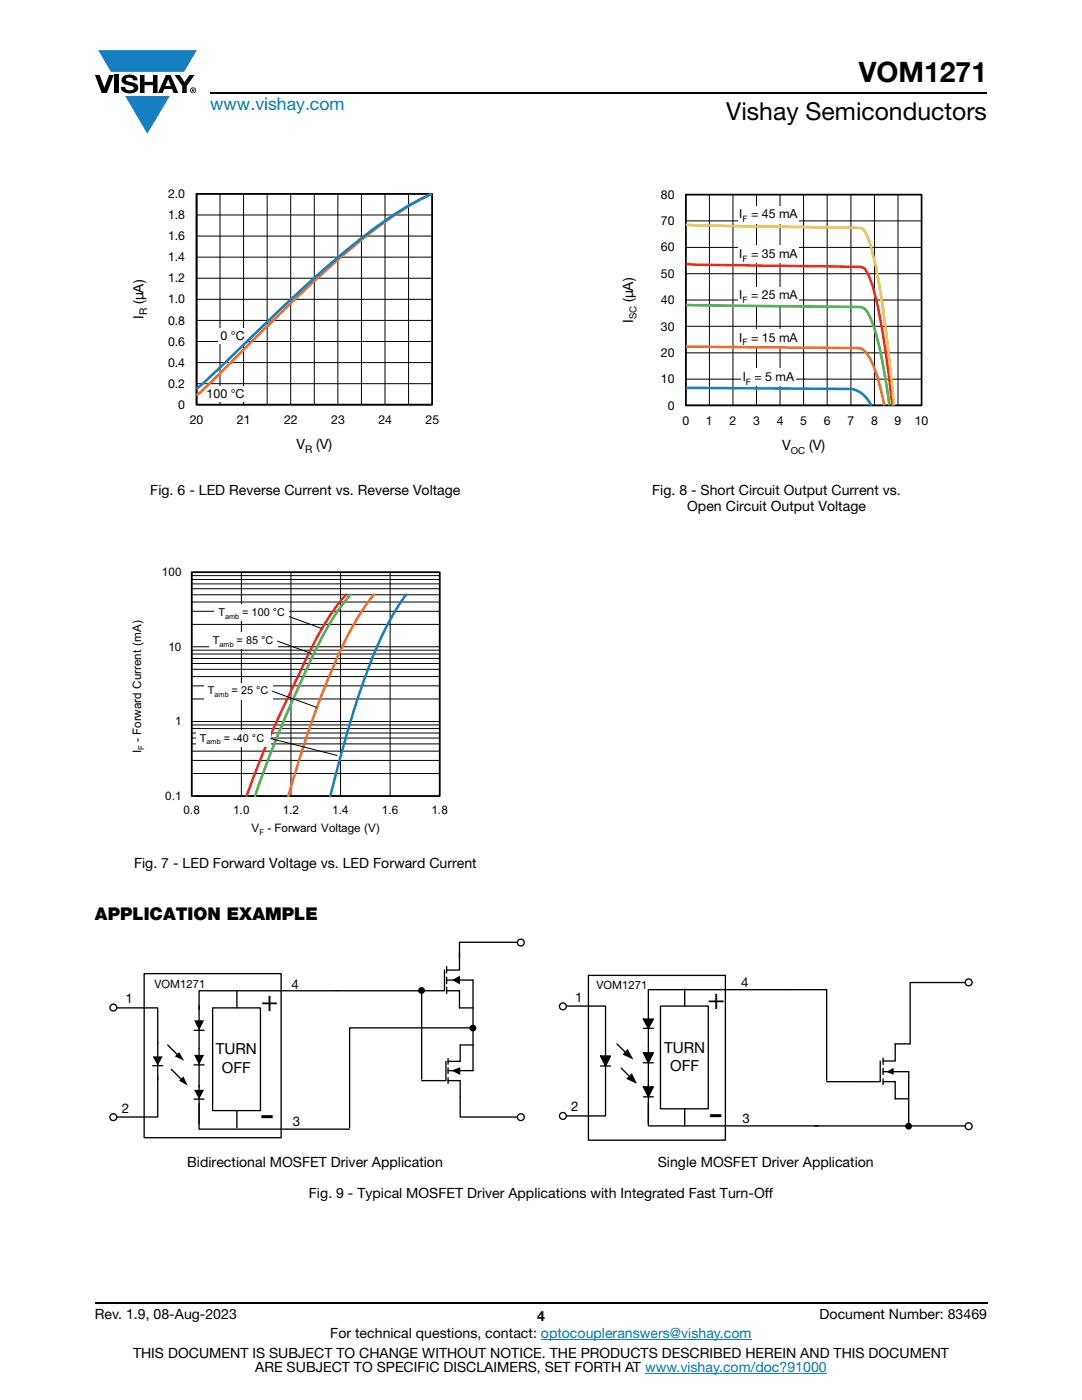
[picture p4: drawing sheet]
<svg xmlns="http://www.w3.org/2000/svg" width="216mm" height="279mm" viewBox="0 0 216 279" stroke-linecap="round" stroke-linejoin="round" font-family="sans-serif">
<g fill="#147fc3">
<path d="M19.6 10h19.7l-2.6 4.3h-1.1h-13.5z"/>
<path d="M25 19.2h8.9l-4.5 7.5z"/>
</g>
<g fill="#000">
<path d="M18.9 15h1l.9 2.5 1-2.5h.9l-1.4 3.6h-1zM22.9 15h.9v3.6h-.9zM24.6 15.3a2.1 2.1 0 0 1 2.8 .3l.1 .4h-.9a.79 .79 0 0 0-.7-.5 .79 .79 0 0 0-.8 .4l.3 .3 1 .2a1.08 1.08 0 0 1 1.2 1 1.08 1.08 0 0 1-1.1 1.2 1.73 1.73 0 0 1-2.4-1.2h.9a.96 .96 0 0 0 .8 .6 .96 .96 0 0 0 .9-.4 1.31 1.31 0 0 0-1.2-.6 1.03 1.03 0 0 1-1.1-.6 1.03 1.03 0 0 1 .2-1.1zM27.9 15h.9v1.3h1.7v-1.3h.9v3.6h-.9v-1.6h-1.7v1.6h-.9zM34.8 15h1.1l.9 1.4 1-1.4h1l-1.5 2.2v1.4h-.9v-1.4z"/>
<path d="M33.6 15.9l.5 1.3h-1.1zM33.1 15l-1.6 3.6h1l.3-.8h1.5l.3 .8h1l-1.6-3.6z"/>
<path d="M38.4 17.8h.2v.2h-.2zM38.3 17.7v.7h.1v-.3l.4 .3-.2-.3 .2-.2-.1-.2z"/>
<path d="M38.1 18a.46 .46 0 0 1 .9 0 .46 .46 0 0 1-.9 0zM37.9 18a.6 .6 0 0 0 1.2 0 .6 .6 0 0 0-1.2 0z"/>
</g>
<path d="M42 18.6h155M18.9 260h178.1" fill="none" stroke="#000" stroke-width=".36"/>
<path d="M107.9 267.3h42.1M128.7 274h36.3" fill="none" stroke="#007ec4" stroke-width=".2"/>
<g fill="none" stroke="#000" stroke-width=".2">
<path d="M39.2 38.7v42.1h47M39.3 38.7h46.9v42h-46.9zM43.9 38.7v42.1M48.6 38.7v42.1M53.3 38.7v42.1M58 38.7v42.1M62.7 38.7v42.1M67.4 38.7v42.1M72.1 38.7v42.1M76.8 38.7v42.1M81.5 38.7v42.1M39.2 42.9h47"/>
<path d="M39.2 47.1h47M39.2 51.3h47M39.2 55.5h47M39.2 59.7h47M39.2 63.9h47M39.2 68.2h47M39.2 72.4h47M39.2 76.6h47"/>
</g>
<path d="M39.2 38.7h47v42.1h-47z" fill="none" stroke="#000" stroke-width=".34"/>
<g fill="#fff">
<path d="M41 77.1h8v3h-8z"/>
<path d="M43.6 65.5h5.7v3h-5.7z"/>
</g>
<path d="M86.2 38.7a75.2 75.2 0 0 0-17.4 11.9 502.6 502.6 0 0 0-26 25l-3.6 3.4" fill="none" stroke="#ef6c23" stroke-width=".53"/>
<path d="M86.2 38.7a75.4 75.4 0 0 0-17.4 11.5 495.7 495.7 0 0 0-26 24.2l-3.6 3.3" fill="none" stroke="#147fc3" stroke-width=".53"/>
<g fill="none" stroke="#000" stroke-width=".2">
<path d="M38.3 118.7h49.4M38.3 117.5h49.4M38.3 116.5h49.4M38.3 115.6h49.4M38.3 114.9h49.4M38.3 114.2h49.4v44.7h-49.4zM48.2 114.2v44.7M58.1 114.2v44.7M68 114.2v44.7M77.8 114.2v44.7M38.3 139.5h49.4M38.3 136.9h49.4"/>
<path d="M38.3 135h49.4M38.3 133.6h49.4M38.3 132.4h49.4M38.3 131.4h49.4M38.3 130.5h49.4M38.3 129.8h49.4M38.3 124.6h49.4M38.3 122h49.4M38.3 120.1h49.4M38.3 129.1h49.4M38.3 154.4h49.4M38.3 151.8h49.4"/>
<path d="M38.3 149.9h49.4M38.3 148.5h49.4M38.3 147.3h49.4M38.3 146.3h49.4M38.3 145.4h49.4M38.3 144.7h49.4M38.3 144h49.4"/>
</g>
<path d="M38.3 114.2h49.4v44.7h-49.4z" fill="none" stroke="#000" stroke-width=".34"/>
<path d="M81 118.7a70.2 70.2 0 0 0-9.4 20.1 266.6 266.6 0 0 0-5.7 20.1" fill="none" stroke="#147fc3" stroke-width=".5"/>
<path d="M74.6 118.7a72.1 72.1 0 0 0-9.7 18.3 222.3 222.3 0 0 0-7.3 21.9" fill="none" stroke="#f16b22" stroke-width=".5"/>
<path d="M69.9 118.7a53.9 53.9 0 0 0-8.4 14.1 254.8 254.8 0 0 0-10.6 26.1" fill="none" stroke="#48b74e" stroke-width=".5"/>
<path d="M69.1 118.7a57.3 57.3 0 0 0-8.8 14.5 229.2 229.2 0 0 0-11.1 25.7" fill="none" stroke="#ee1f23" stroke-width=".5"/>
<path d="M41.7 126.2h13.6v3.4h-13.6z" fill="#fff"/>
<path d="M55.3 127.9l6.8 2.5" fill="none" stroke="#000" stroke-width=".2"/>
<path d="M40.7 136.3h13.6v3.3h-13.6z" fill="#fff"/>
<path d="M54.3 137.9l8.9 3.3" fill="none" stroke="#000" stroke-width=".2"/>
<path d="M39.1 145.7h14.9v3.4h-14.9z" fill="#fff"/>
<path d="M57.3 122.9l6.8 2.5M54 147.4l13.3 3.4" fill="none" stroke="#000" stroke-width=".2"/>
<path d="M42.8 120.7h14.8v3.3h-14.8z" fill="#fff"/>
<g fill="none" stroke="#000" stroke-width=".2">
<path d="M136.9 38.8h47v42.1h-47zM141.6 38.8v42.1M146.3 38.8v42.1M151 38.8v42.1M155.6 38.8v42.1M160.3 38.8v42.1M165 38.8v42.1M169.8 38.8v42.1M174.5 38.8v42.1M179.2 38.8v42.1M136.9 59.9h47M136.9 54.6h47"/>
<path d="M136.9 49.4h47M136.9 44.1h47M136.9 75.7h47M136.9 70.4h47M136.9 65.1h47M136.9 80.9h47"/>
</g>
<path d="M136.9 38.8h47v42.1h-47z" fill="none" stroke="#000" stroke-width=".34"/>
<g fill="#fff">
<path d="M147.3 41.1h12.1v3.4h-12.1z"/>
<path d="M147.9 73.6h10.9v3.4h-10.9z"/>
<path d="M147.3 65.7h12.1v3.4h-12.1z"/>
<path d="M147.3 49.1h12.1v3.4h-12.1z"/>
<path d="M147.3 57.3h12.1v3.4h-12.1z"/>
</g>
<path d="M136.9 77.4l30.9 .2a5.4 5.4 0 0 1 4.8 1.5l1.3 1.8" fill="none" stroke="#147fc3" stroke-width=".51"/>
<path d="M136.9 69.1l32.8 .4a3.3 3.3 0 0 1 3.2 1 28.3 28.3 0 0 1 3.5 10.1l.1 .3" fill="none" stroke="#f16b22" stroke-width=".51"/>
<path d="M136.9 60.9l33.6 .4a2.46 2.46 0 0 1 3 1.8 68.8 68.8 0 0 1 3.8 16.6l.2 1.2" fill="none" stroke="#48b74e" stroke-width=".51"/>
<path d="M136.9 52.7l34 .5a1.95 1.95 0 0 1 2.3 1.5 69.9 69.9 0 0 1 3.6 16.2l1.2 10" fill="none" stroke="#ee1f23" stroke-width=".51"/>
<path d="M136.9 44.8l33.8 .7a1.81 1.81 0 0 1 2.2 1.3 72.7 72.7 0 0 1 3.5 16.1l2 18" fill="none" stroke="#fec80b" stroke-width=".51"/>
<g fill="none" stroke="#000" stroke-width=".26">
<path d="M28.8 194.3h27.3v32.8h-27.3zM47.3 197.7v3.4M88.7 193.6v4.1h-5.3M89.1 195.6h5.3v18.1h-5M89.1 197.7h2.6v3.4h2.7M89.1 192.9v1.3M89.1 195v1.3M89.1 197v1.3M91.7 190.2v3.4h-2.6M103.2 188h-11.5v3.2M117.4 194.7h27.3v32.8h-27.3zM156.7 197.5h-27.3v3.7"/>
<path d="M181.6 196.1v12.2h-3v3.4h-2.4M23.4 201.1h8.1v7.2M30.5 212.7h2M31.5 214.8v8.1h-8.1M31.5 208v7.5M33.5 208.5l2 2M34.2 213.4l2 2M38.7 219.4h2M38.7 212.5h2M38.7 205.6h2M39.7 201.4v-3.7h44.4v17.7M39.7 200.7v23.6"/>
<path d="M42.4 201.1h9.6v20.5h-9.6zM89 211.8v3.9h-4.9M89.4 215.7h2.4v7.2h11.4M89.4 211.3v1.1M89.4 213.1v1.1M89.4 215.1v1.1M94.4 205.1h-24.6v20M94.4 208.5h-2.6v3.3h-2.4M113 200.8h7.8v21.9h-7.8M119.8 210.7h2l-1 2zM119.8 212.7h2M123.1 208.3l1.7 1.7"/>
<path d="M124 213.2l1.7 1.7M128.4 218.9h2M128.4 212.1h2M128.4 205.2h2M128.4 216.9h2l-1 2zM128.4 210.1h2l-1 2zM128.4 203.4h2l-1 1.8zM129.4 220v4.7h33.9M129.4 201.4v22.7M175.6 211.7v4.2h-5.1M176.2 213.9h5.1v5.4h-2.7v-3.4h-2.4M176.2 211.2v1.3"/>
<path d="M176.2 213.2v1.3M176.2 215.3v1.1M177.2 213.9l1-.6v1zM181.3 219.3v5.4h12M39.7 220.2v5.1h30.1M47.3 221.6v3.5"/>
<circle cx="103.9" cy="188.1" r=".68"/>
<circle cx="22.6" cy="201.1" r=".68"/>
<circle cx="22.6" cy="223" r=".68"/>
<circle cx="103.9" cy="223" r=".68"/>
</g>
<g fill="#000">
<path d="M90.6 195.6l1-.6v1.2zM30.5 210.8h2l-1 1.9zM34.9 210.8l.8-.8 1 1.7zM36.6 214.8l.8 1.9-1.7-1zM38.7 217.5h2l-1 1.9zM38.7 210.5h2l-1 2zM38.7 203.6h2l-1 2zM90.5 213.7l1.2-.5v1zM119.8 210.7h2l-1 2zM125.2 209.3l1.2 2.2-2.2-1zM126.1 214.2l1 2.1-2.1-1zM128.4 216.9h2l-1 2z"/>
<path d="M128.4 210.1h2l-1 2zM128.4 203.4h2l-1 1.8zM177.2 213.9l1-.6v1z"/>
<circle cx="84.1" cy="197.7" r=".68"/>
<circle cx="94.4" cy="205.2" r=".68"/>
<circle cx="181.3" cy="224.8" r=".68"/>
</g>
<path d="M90.6 195.6l1-.6v1.2zM90.5 213.7l1.2-.5v1z" fill="none" stroke="#000" stroke-width=".35"/>
<circle cx="193.3" cy="196.1" r=".68" fill="#fff"/>
<circle cx="193.3" cy="196.1" r=".68" fill="none" stroke="#000" stroke-width=".26"/>
<circle cx="193.3" cy="224.8" r=".68" fill="#fff"/>
<circle cx="193.3" cy="224.8" r=".68" fill="none" stroke="#000" stroke-width=".26"/>
<circle cx="112.3" cy="200.8" r=".68" fill="#fff"/>
<circle cx="112.3" cy="200.8" r=".68" fill="none" stroke="#000" stroke-width=".26"/>
<circle cx="112.3" cy="222.7" r=".68" fill="#fff"/>
<g fill="none" stroke="#000" stroke-width=".26">
<path d="M136.6 197.4v3.4M156.7 197.5h8.3v18.1M181.6 196.1h11M131.8 200.8h9.5v20.5h-9.5zM165 215.9h5.4M136.6 221.3v3.4M162.5 224.7h18.5"/>
<circle cx="112.3" cy="222.7" r=".68"/>
</g>
<g font-size="9.1">
<text x="51.9" y="225.3">-</text>
<text x="141.4" y="225">-</text>
</g>
<g font-size="5.7">
<text x="52.1" y="201.7">+</text>
<text x="141.2" y="201.4">+</text>
</g>
<text font-size="5.6" x="171.3" y="16.4">VOM1271</text>
<text font-size="4.9" x="144.9" y="24">Vishay Semiconductors</text>
<text font-size="3.5" fill="#007ec4" x="42" y="21.9">www.vishay.com</text>
<text font-size="3.5" x="18.9" y="183.5">APPLICATION EXAMPLE</text>
<g font-size="3">
<text x="43.1" y="210.4">TURN</text>
<text x="44.3" y="214.1">OFF</text>
<text x="132.5" y="210.2">TURN</text>
<text x="133.7" y="213.8">OFF</text>
</g>
<g font-size="2.8">
<text x="28.7" y="63.7" transform="rotate(-90 28.7 63.7)">I</text>
<text x="28.7" y="60.7" transform="rotate(-90 28.7 60.7)">(µA)</text>
<text x="126.3" y="64.5" transform="rotate(-90 126.3 64.5)">I</text>
<text x="126.3" y="60.3" transform="rotate(-90 126.3 60.3)">(µA)</text>
<text x="59.1" y="89.7">V</text>
<text x="63.1" y="89.7">(V)</text>
<text x="156.1" y="89.8">V</text>
<text x="161.5" y="89.8">(V)</text>
<text x="30" y="98.8">Fig. 6 - LED Reverse Current vs. Reverse Voltage</text>
<text x="130.1" y="98.8">Fig. 8 - Short Circuit Output Current vs.</text>
<text x="137.1" y="102">Open Circuit Output Voltage</text>
<text x="26.8" y="173.2">Fig. 7 - LED Forward Voltage vs. LED Forward Current</text>
<text x="37.4" y="232.9">Bidirectional MOSFET Driver Application</text>
<text x="131.2" y="232.9">Single MOSFET Driver Application</text>
<text x="61.6" y="239.1">Fig. 9 - Typical MOSFET Driver Applications with Integrated Fast Turn-Off</text>
<text x="18.9" y="263.3">Rev. 1.9, 08-Aug-2023</text>
<text x="107.2" y="263.6">4</text>
<text x="163.6" y="263.3">Document Number: 83469</text>
<text x="65.9" y="267.1">For technical questions, contact: optocoupleranswers@vishay.com</text>
<text x="26.5" y="271">THIS DOCUMENT IS SUBJECT TO CHANGE WITHOUT NOTICE. THE PRODUCTS DESCRIBED HEREIN AND THIS DOCUMENT</text>
<text x="50.9" y="273.8">ARE SUBJECT TO SPECIFIC DISCLAIMERS, SET FORTH AT www.vishay.com/doc?91000</text>
</g>
<g font-size="2.7">
<text x="58.2" y="197.3">4</text>
<text x="147.9" y="197.1">4</text>
<text x="25.1" y="200.2">1</text>
<text x="114.8" y="199.9">1</text>
<text x="114" y="221.8">2</text>
<text x="24.3" y="222">2</text>
<text x="58.5" y="224.8">3</text>
<text x="148.2" y="224.2">3</text>
</g>
<g font-size="2.5">
<text x="33.5" y="39.5">2.0</text>
<text x="131.9" y="39.7">80</text>
<text x="33.5" y="43.7">1.8</text>
<text x="33.5" y="47.9">1.6</text>
<text x="131.9" y="44.9">70</text>
<text x="147.5" y="43.6">I = 45 mA</text>
<text x="33.5" y="52.2">1.4</text>
<text x="131.9" y="50.2">60</text>
<text x="147.5" y="51.5">I = 35 mA</text>
<text x="33.5" y="56.4">1.2</text>
<text x="131.9" y="55.4">50</text>
<text x="147.5" y="59.8">I = 25 mA</text>
<text x="33.5" y="60.6">1.0</text>
<text x="33.5" y="64.8">0.8</text>
<text x="131.9" y="66">30</text>
<text x="131.9" y="60.7">40</text>
<text x="33.5" y="69">0.6</text>
<text x="44" y="67.8">0 °C</text>
<text x="131.9" y="71.2">20</text>
<text x="147.5" y="68.2">I = 15 mA</text>
<text x="33.5" y="73.2">0.4</text>
<text x="33.5" y="77.4">0.2</text>
<text x="131.9" y="76.5">10</text>
<text x="148.2" y="76.1">I = 5 mA</text>
<text x="35.6" y="81.6">0</text>
<text x="41.2" y="79.4">100 °C</text>
<text x="133.2" y="81.7">0</text>
<text x="37.9" y="84.7">20</text>
<text x="47.3" y="84.7">21</text>
<text x="56.7" y="84.7">22</text>
<text x="66.1" y="84.7">23</text>
<text x="75.5" y="84.7">24</text>
<text x="84.9" y="84.7">25</text>
<text x="136.2" y="84.8">0</text>
<text x="140.9" y="84.8">1</text>
<text x="145.6" y="84.8">2</text>
<text x="150.3" y="84.8">3</text>
<text x="155" y="84.8">4</text>
<text x="159.7" y="84.8">5</text>
<text x="164.4" y="84.8">6</text>
<text x="169.1" y="84.8">7</text>
<text x="173.8" y="84.8">8</text>
<text x="178.5" y="84.8">9</text>
<text x="182.5" y="84.8">10</text>
</g>
<g font-size="2.3">
<text x="32.3" y="115">100</text>
<text x="33.6" y="129.8">10</text>
<text x="34.9" y="144.7">1</text>
<text x="28.2" y="150.4" transform="rotate(-90 28.2 150.4)">I - Forward Current (mA)</text>
<text x="33" y="159.6">0.1</text>
<text x="36.6" y="162.4">0.8</text>
<text x="46.5" y="162.4">1.0</text>
<text x="50.2" y="166.1">V - Forward Voltage (V)</text>
<text x="56.4" y="162.4">1.2</text>
<text x="66.3" y="162.4">1.4</text>
<text x="76.2" y="162.4">1.6</text>
<text x="86.1" y="162.4">1.8</text>
<text x="30.9" y="197.1">VOM1271</text>
<text x="119" y="197.5">VOM1271</text>
</g>
<g font-size="2.2">
<text x="43.6" y="123">T</text>
<text x="48.3" y="123">= 100 °C</text>
<text x="42.5" y="128.5">T</text>
<text x="47.2" y="128.5">= 85 °C</text>
<text x="41.5" y="138.6">T</text>
<text x="46.2" y="138.6">= 25 °C</text>
<text x="39.9" y="148">T</text>
<text x="44.6" y="148">= -40 °C</text>
</g>
<g font-size="2.1">
<text x="29.4" y="62.9" transform="rotate(-90 29.4 62.9)">R</text>
<text x="60.9" y="90.4">R</text>
</g>
<g font-size="1.9">
<text x="127" y="63.7" transform="rotate(-90 127 63.7)">SC</text>
<text x="157.8" y="90.5">OC</text>
</g>
<g font-size="1.8">
<text x="148.2" y="44.3">F</text>
<text x="148.2" y="52.2">F</text>
<text x="148.2" y="60.5">F</text>
<text x="148.2" y="68.9">F</text>
<text x="148.8" y="76.8">F</text>
</g>
<g font-size="1.6">
<text x="28.7" y="149.8" transform="rotate(-90 28.7 149.8)">F</text>
<text x="51.8" y="166.7">F</text>
</g>
<g font-size="1.4">
<text x="44.9" y="123.5">amb</text>
<text x="43.8" y="129.1">amb</text>
<text x="42.8" y="139.1">amb</text>
<text x="41.2" y="148.5">amb</text>
</g>
</svg>
